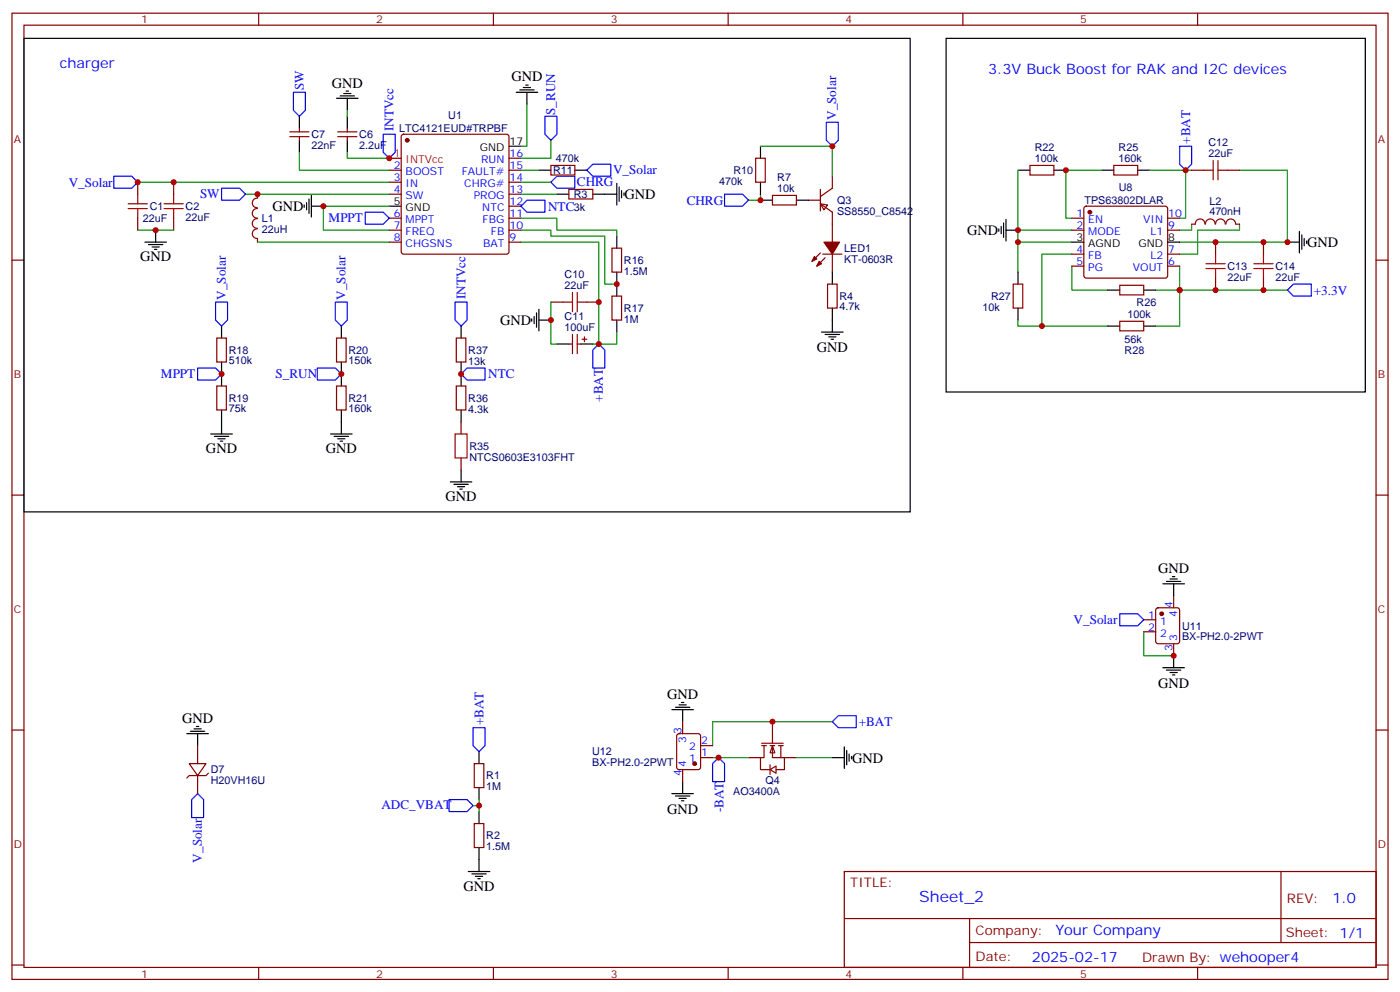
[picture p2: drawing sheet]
<svg xmlns="http://www.w3.org/2000/svg" width="412mm" height="292mm" viewBox="0 0 412 292" stroke-linecap="round" stroke-linejoin="round" font-family="sans-serif">
<g fill="none" stroke="#870000" stroke-width=".35">
<path d="M3.5 3.9h405.4v284.3h-405.4zM7.1 7.4h398.2v277.3h-398.2zM76.2 3.9v3.5M145.3 3.9v3.5M214.5 3.9v3.5M283.6 3.9v3.5M352.8 3.9v3.5M118.4 39.7l.5-.2h30.3l.5 .2 .2 .5v33.9l-.2 .5-.5 .2h-30.3l-.5-.2-.2-.5v-33.9zM40.6 53.6v3.6M51.2 53.6v3.6M114.7 50.1h3.5M114.7 53.6h3.5"/>
<path d="M114.7 57.2h3.5M149.9 46.6h3.6M149.9 50.1h3.6M149.9 53.6h3.6M149.9 57.2h3.6M162.3 48.7h7v2.8h-7zM167.6 55.7h7v2.9h-7zM222.6 46.6h2.8v7h-2.8zM227.5 57.5h7.1v2.8h-7.1zM238.1 58.9h3.6M241.7 60l2.1 .3-1.1 1.4zM241.7 60l3.5 2.4v8.9"/>
<path d="M241.7 55.7v6.4M245.2 51.9v3.5l-3.5 2.5M3.5 76.6h3.6M40.6 64.2v3.5M51.2 64.2v3.5M114.7 64.2h3.5M114.7 67.7h3.5M114.7 71.3h3.5M149.9 60.7h3.6M149.9 64.2h3.6M149.9 67.7h3.6M149.9 71.3h3.6"/>
<path d="M241.7 74.4l-2.5 2.5M242.4 74.8h5.6M243.1 75.8l-2.5 2.5M245.2 74.8v5.3M405.3 76.6h3.6M243.8 83.6h2.8v7.1h-2.8zM3.5 145.7h3.6M405.3 145.7h3.6M3.5 214.8h3.6M405.3 214.8h3.6M139.7 224.7h2.8v7.1h-2.8zM139.7 242.4h2.8v7h-2.8z"/>
<path d="M248.7 256.5h156.6v28.2h-156.6zM377.3 256.5v20.9M248.7 270.3h156.5M285.6 277.4h119.6M285.6 270.3v14.1M3.5 284h3.6M76.2 284.7v3.5M145.3 284.7v3.5M214.5 284.7v3.5M283.6 284.7v3.5M352.8 284.7v3.5M405.3 284h3.6"/>
</g>
<g fill="none" stroke="#000" stroke-width=".35">
<path d="M149.9 43h3.6M158.7 50.1h3.6M164 57.2h3.6M169.3 50.1h3.6M174.6 57.2h7.1M181.7 54v6.3M182.4 55v4.3M183.1 56.1v2.1M183.8 56.8v.7M224 58.9h3.5M224 43v3.6M224 53.6v3.6"/>
<path d="M234.6 58.9h3.5M42.7 71.3h6.3M43.7 72h4.3M44.8 72.7h2.1M45.5 73.4h.7M45.9 67.7v3.6M114.7 60.7h3.5M242 97.7h6.4M243.1 98.4h4.2M244.1 99.1h2.1M244.8 99.8h.7M245.2 80.1v3.5"/>
<path d="M245.2 90.7v7M141.1 221.2v3.5M141.1 231.8v3.5M141.1 238.8v3.6M137.9 256.5h6.4M139 257.2h4.2M140.1 257.9h2.1M140.8 258.6h.7M141.1 249.4v7.1"/>
</g>
<path d="M114.7 46.6h3.5" fill="none" stroke="#f00" stroke-width=".35"/>
<g fill="#870000" stroke="#870000" stroke-width=".35">
<path d="M241.3 76.9l.7 .7-1.4 .7z"/>
<path d="M239.9 75.5l.7 .7-1.4 .7z"/>
<path d="M242.7 71.3h4.6l-2.1 3.5z"/>
<circle cx="119.9" cy="41.3" r=".53"/>
</g>
<path d="M162.3 53.6l1.7-1.7h5.3v3.5h-5.3zM213.4 57.2h5.3l1.8 1.7-1.8 1.8h-5.3zM132.3 235.3h5.3l1.7 1.8-1.7 1.7h-5.3z" fill="none" stroke="#00f" stroke-width=".35"/>
<path d="M40.6 53.6h74.1M153.5 53.6h8.8M153.5 57.2h10.5M153.5 50.1h5.2M224 57.2v1.7h-3.5M224 43h21.2v8.9M40.6 67.7h10.6M139.3 237.1h1.8v1.7M141.1 235.3v1.8" fill="none" stroke="#008700" stroke-width=".35"/>
<path d="M37.7 60h5.7M40.6 57.2v2.8M48.3 60h5.7M51.2 57.2v2.8M37.7 61.4h5.7M40.6 61.4v2.8M48.3 61.4h5.7M51.2 61.4v2.8" fill="none" stroke="#a10000" stroke-width=".35"/>
<g fill="#fff" stroke="#870000" stroke-width=".35">
<path d="M227.5 219.4l.7 2.1h-1.4z"/>
<path d="M226.8 226.5l1.8-1.1v2.1z"/>
</g>
<g fill="none" stroke="#870000" stroke-width=".35">
<path d="M85.4 38.8h5.6M88.2 37.7v1.1M99.5 38.8h5.6M102.3 37.7v1.1M75.8 58.3a1.41 1.41 0 0 0-1.5 1.4 1.41 1.41 0 0 0 1.5 1.4M75.8 57.2v1M85.4 40.2h5.6M88.2 40.2v1.1M99.5 40.2h5.6M102.3 40.2v1.1M303.4 48.7h7v2.8h-7zM328.1 48.7h7v2.8h-7z"/>
<path d="M351 50.1h3.5M361.6 50.1h3.5M75.8 64.4a1.41 1.41 0 0 0-1.5 1.4 1.41 1.41 0 0 0 1.5 1.4M75.8 61.4a1.41 1.41 0 0 0-1.5 1.4 1.41 1.41 0 0 0 1.5 1.4M75.8 67.4a1.41 1.41 0 0 0-1.5 1.4 1.41 1.41 0 0 0 1.5 1.4v1.1M180.3 73h2.8v7.1h-2.8zM315.7 64.2h3.6M315.7 67.7h3.6M315.7 74.8h3.6M315.7 78.3h3.6M319.5 60.9l.5-.2h23.3l.5 .2 .2 .5v19.7l-.3 .5-.4 .2h-23.3l-.5-.2-.2-.5v-19.7zM344 64.2h3.5"/>
<path d="M344 67.7h3.5M344 74.8h3.5M344 78.3h3.5M351 66h1.1M352.1 65.9a1.41 1.41 0 0 1 1.4-1.5 1.41 1.41 0 0 1 1.4 1.5M355.1 65.9a1.41 1.41 0 0 1 1.4-1.5 1.41 1.41 0 0 1 1.4 1.5M358.1 71.3v3.5M358.1 65.9a1.41 1.41 0 0 1 1.4-1.5 1.41 1.41 0 0 1 1.4 1.5M361.1 65.9a1.41 1.41 0 0 1 1.4-1.5 1.41 1.41 0 0 1 1.4 1.5M364.1 66h1M372.2 71.3v3.5M63.9 99.5h2.8v7h-2.8z"/>
<path d="M99.1 99.5h2.9v7h-2.9zM134.4 99.5h2.8v7h-2.8zM162.3 88.9h3.5M168.6 98.4v5.7M170 98.4v5.7M171.4 99.8h1.5M172.2 99.1v1.4M172.9 88.9h3.5M180.3 87.1h2.8v7.1h-2.8zM298.4 83.6h2.9v7.1h-2.9zM329.8 84h7.1v2.8h-7.1zM329.8 94.5h7.1v2.9h-7.1z"/>
<path d="M358.1 81.8v3.6M372.2 81.8v3.6M63.9 113.6h2.8v7h-2.8zM99.1 113.6h2.9v7h-2.9zM134.4 113.6h2.8v7h-2.8zM167.6 101.2h1M170 101.2h1.1M135.8 124.2v3.5M135.8 134.8v3.5M340.7 179.1l.4-.2h5.7l.6 .4 .1 9.4-.5 .7h-5.9l-.6-.4-.1-9.4zM345.7 175.3v3.6M336.9 182.4h3.5"/>
<path d="M336.9 185.9h3.5M345.7 189.4v3.6M58.2 219.4v5.3M199.6 216.1l.4-.2h5.7l.6 .4 .1 9.5-.5 .6-5.9 .1-.6-.5-.1-9.4zM201.1 212.4v3.5M206.4 219.4h3.5M224.4 218.7h6.3M224.4 219.4h1.4M225.1 219.4v3.6h-1.1v3.5h2.8M226.8 219.4h1.4M227.5 219.4v3.6h3.6v3.5h-2.5M227.5 212.4v6.3"/>
<path d="M229.3 219.4h1.4M230 219.4v3.6M55.7 224.7h5l-2.5 3.5zM58.2 228.2v5.3M61.4 227.5l-.7 .7h-5l-.7 .8M201.1 226.5v3.5M206.4 223h3.5M220.5 223h3.5M226.8 225.1v2.8M231.1 223h3.5"/>
</g>
<g fill="none" stroke="#00f" stroke-width=".35">
<path d="M86.4 27.2h3.6v5.3l-1.8 1.7-1.8-1.7zM112.9 39.5h3.5v5.3l-1.7 1.8-1.8-1.8zM160.5 34.2h3.5v5.3l-1.7 1.8-1.8-1.8zM243.4 36h3.5v5.3l-1.7 1.7-1.8-1.7zM33.5 51.9h5.3l1.8 1.7-1.8 1.8h-5.3zM65.3 55.4h5.3l1.7 1.8-1.7 1.7h-5.3zM172.9 50.1l1.7-1.8h5.3v3.6h-5.3zM347.5 43h3.5v5.3l-1.8 1.8-1.7-1.8zM107.6 62.4h5.3l1.8 1.8-1.8 1.8h-5.3zM153.5 60.7l1.7-1.8h5.3v3.5h-5.3zM63.5 88.9h3.5v5.3l-1.7 1.8-1.8-1.8zM98.8 88.9h3.5v5.3l-1.8 1.8-1.7-1.8z"/>
<path d="M134.1 88.9h3.5v5.3l-1.8 1.8-1.7-1.8zM381 83.6h5.3v3.5h-5.3l-1.8-1.7zM58.2 108.3h5.3l1.8 1.8-1.8 1.7h-5.3zM93.5 108.3h5.3l1.7 1.8-1.7 1.7h-5.3zM135.8 110.1l1.8-1.8h5.3v3.5h-5.3zM176.4 101.2l1.8 1.8v5.3h-3.6v-5.3zM329.8 180.6h5.3l1.8 1.8-1.8 1.7h-5.3zM139.3 214.1h3.6v5.3l-1.8 1.8-1.8-1.8zM245.2 212.4l1.7-1.8h5.3v3.5h-5.3zM58.2 233.5l1.8 1.8v5.3h-3.6v-5.3zM211.7 223l1.7 1.7v5.3h-3.5v-5.3z"/>
</g>
<g fill="none" stroke="#000" stroke-width=".35">
<path d="M7.1 11.3h261v139.3h-261zM278.7 11.3h123.5v104.1h-123.5zM88.2 34.2v3.5M99.1 28.9h6.4M100.2 28.2h4.2M101.2 27.5h2.2M102 26.8h.7M102.3 28.9v3.6M102.3 34.2v3.5M152 27.2h6.4M153.1 26.5h4.2M154.2 25.8h2.1"/>
<path d="M154.9 25h.7M155.2 27.2v3.5M88.2 41.3v3.5M90.3 59.6v2.1M91 58.6v4.2M91.7 57.5v6.4M102.3 41.3v3.5M299.9 50.1h3.5M310.4 50.1h3.6M324.6 50.1h3.5M335.1 50.1h3.6M89.6 60.3v.7"/>
<path d="M91.7 60.7h3.5M181.7 69.5v3.5M294.2 67.4v.7M294.9 66.7v2.1M295.6 65.6v4.2M296.3 67.7h3.6M296.3 64.6v6.3M315.7 71.3h3.6M344 71.3h3.5M379.2 71.3h3.6M382.8 68.1v6.3M383.5 69.1v4.3"/>
<path d="M384.2 70.2v2.1M384.9 70.9v.7M65.3 96v3.5M100.5 96v3.5M135.8 96v3.5M156.6 93.8v.7M157.3 93.1v2.1M158 92.1v4.2M158.7 94.2h3.6M158.7 91v6.4M181.7 80.1v7M181.7 94.2v3.5"/>
<path d="M299.9 80.1v3.5M299.9 90.7v3.5M326.3 85.4h3.5M326.3 96h3.5M336.9 85.4h3.5M336.9 96h3.5M65.3 106.5v7.1M100.5 106.5v7.1M135.8 106.5v7.1M164 101.2h3.6M171.1 101.2h3.5M62.1 127.7h6.3"/>
<path d="M63.1 128.4h4.3M64.2 129.1h2.1M64.9 129.8h.7M65.3 120.6v7.1M97.4 127.7h6.3M98.4 128.4h4.3M99.5 129.1h2.1M100.2 129.8h.7M100.5 120.6v7.1M135.8 120.6v3.6M135.8 138.3v3.5M132.6 141.8h6.4"/>
<path d="M133.7 142.5h4.2M134.8 143.2h2.1M135.5 143.9h.7M342.5 171.8h6.4M343.6 171.1h4.2M344.7 170.4h2.1M345.4 169.7h.7M345.7 171.8v3.5M342.5 196.5h6.4M343.6 197.2h4.2M344.7 197.9h2.1M345.4 198.6h.7"/>
<path d="M345.7 193v3.5M55 215.9h6.4M56.1 215.2h4.2M57.1 214.5h2.2M57.9 213.8h.7M58.2 215.9v3.5M197.9 208.8h6.4M199 208.1h4.2M200 207.4h2.1M200.7 206.7h.7M201.1 208.8v3.6M248.7 219.8v6.3"/>
<path d="M197.9 233.5h6.4M199 234.2h4.2M200 234.9h2.1M200.7 235.7h.7M201.1 230v3.5M245.2 223h3.5M249.4 220.8v4.3M250.1 221.9v2.1M250.8 222.6v.7"/>
</g>
<g fill="none" stroke="#008700" stroke-width=".35">
<path d="M102.3 32.5v1.7M155.2 30.7v12.3h-1.7M72.3 57.2h42.4M88.2 44.8v5.3h26.5M102.3 44.8v1.8h12.4M162.3 41.3v5.3h-8.8M299.9 50.1v21.2h15.8M324.6 50.1h-10.6v14.1h1.7M338.7 50.1h10.5v14.1h-1.7M349.2 50.1h1.8M365.1 50.1h14.1v21.2h-31.7M75.8 71.3h38.9"/>
<path d="M114.7 60.7h-19.5v7h19.5M153.5 64.2h10.5v3.5h17.7v1.8M153.5 67.7h8.8v1.8h15.9v14.1h3.5M153.5 71.3h22.9v29.9h5.3v-3.5M299.9 71.3v8.8M299.9 67.7h15.8M315.7 78.3v7.1h10.6M315.7 74.8h-8.8v21.2h19.4M347.5 78.3v17.7h-7.1M351 66v1.7h-3.5M365.1 66v1.7h-12.3v7.1h-5.3M162.3 88.9v12.3h1.7"/>
<path d="M299.9 94.2v1.8h7M340.4 85.4h38.8M174.6 101.2h1.8M336.9 185.9v7.1h8.8M245.2 212.4h-35.3v7M209.9 223h10.6M234.6 223h10.6"/>
</g>
<g fill="none" stroke="#a10000" stroke-width=".35">
<path d="M354.5 50.1h2.9M357.4 47.3v5.6M358.8 50.1h2.8M358.8 47.3v5.6M355.2 79h5.7M355.2 77.6h5.7M358.1 74.8v2.8M358.1 79v2.8M369.4 79h5.6M369.4 77.6h5.6M372.2 74.8v2.8M372.2 79v2.8"/>
<path d="M165.8 88.9h2.8M168.6 86.1v5.6M170 86.1v5.6M170 88.9h2.9M134.1 127.7h3.5v7.1h-3.5z"/>
</g>
<g fill="#870000" stroke="#870000" stroke-width=".35">
<circle cx="321" cy="62.4" r=".53"/>
<circle cx="342.2" cy="180.6" r=".53"/>
<circle cx="204.6" cy="224.7" r=".53"/>
</g>
<g fill="#c00">
<circle cx="141.1" cy="237.1" r=".88"/>
<circle cx="51.2" cy="53.6" r=".88"/>
<circle cx="45.9" cy="67.7" r=".88"/>
<circle cx="224" cy="58.9" r=".88"/>
<circle cx="227.5" cy="212.4" r=".88"/>
<circle cx="40.6" cy="53.6" r=".88"/>
<circle cx="245.2" cy="43" r=".88"/>
<circle cx="75.8" cy="57.1" r=".88"/>
<circle cx="95.3" cy="60.7" r=".88"/>
<circle cx="181.7" cy="83.6" r=".88"/>
<circle cx="176.4" cy="101.2" r=".88"/>
<circle cx="176.4" cy="88.9" r=".88"/>
<circle cx="65.3" cy="110.1" r=".88"/>
<circle cx="100.5" cy="110.1" r=".88"/>
<circle cx="211.7" cy="223" r=".88"/>
<circle cx="379.2" cy="71.3" r=".88"/>
<circle cx="314" cy="50.1" r=".88"/>
<circle cx="347.5" cy="85.4" r=".88"/>
<circle cx="306.9" cy="96" r=".88"/>
<circle cx="299.9" cy="67.7" r=".88"/>
<circle cx="299.9" cy="71.3" r=".88"/>
<circle cx="349.3" cy="50.1" r=".88"/>
<circle cx="358.1" cy="85.4" r=".88"/>
<circle cx="358.1" cy="71.3" r=".88"/>
<circle cx="372.2" cy="85.4" r=".88"/>
<circle cx="372.2" cy="71.3" r=".88"/>
<circle cx="114.7" cy="46.6" r=".88"/>
<circle cx="162.3" cy="94.2" r=".88"/>
<circle cx="135.8" cy="110.1" r=".88"/>
<circle cx="345.7" cy="193" r=".88"/>
</g>
<text font-size="4.6" fill="#00f" x="270.8" y="265.5">Sheet_2</text>
<g font-size="4.2" fill="#00f">
<text x="17.6" y="20.1">charger</text>
<text x="291" y="21.9">3.3V Buck Boost for RAK and I2C devices</text>
<text x="392.5" y="265.7">1.0</text>
<text x="310.9" y="275.3">Your Company</text>
<text x="304" y="283.1">2025-02-17</text>
</g>
<g font-size="4.2">
<text x="150.6" y="23.9">GND</text>
<text x="97.7" y="25.8">GND</text>
<text x="184" y="58.6">GND</text>
<text x="80.3" y="62.2">GND</text>
<text x="284.9" y="69.1">GND</text>
<text x="41.3" y="76.9">GND</text>
<text x="385.1" y="72.7">GND</text>
<text x="147.3" y="95.6">GND</text>
<text x="240.6" y="103.7">GND</text>
<text x="60.7" y="133.3">GND</text>
<text x="96" y="133.3">GND</text>
<text x="131.2" y="147.5">GND</text>
<text x="341.1" y="168.7">GND</text>
<text x="341.1" y="202.6">GND</text>
<text x="196.5" y="205.7">GND</text>
<text x="53.6" y="212.7">GND</text>
<text x="251" y="224.4">GND</text>
<text x="196.5" y="239.7">GND</text>
<text x="136.5" y="262.1">GND</text>
</g>
<g font-size="3.9" fill="#00f">
<text x="89.5" y="26.5" transform="rotate(-90 89.5 26.5)">SW</text>
<text x="163.6" y="33.8" transform="rotate(-90 163.6 33.8)">S_RUN</text>
<text x="246.3" y="35.3" transform="rotate(-90 246.3 35.3)">V_Solar</text>
<text x="116" y="38.6" transform="rotate(-90 116 38.6)">INTVcc</text>
<text x="350.6" y="42.3" transform="rotate(-90 350.6 42.3)">+BAT</text>
<text x="180.6" y="51.3">V_Solar</text>
<text x="20.3" y="54.9">V_Solar</text>
<text x="58.9" y="58.4">SW</text>
<text x="169.9" y="54.8">CHRG</text>
<text x="96.8" y="65.5">MPPT</text>
<text x="161.5" y="62">NTC</text>
<text x="202.3" y="60.2">CHRG</text>
<text x="66.5" y="88.2" transform="rotate(-90 66.5 88.2)">V_Solar</text>
<text x="101.8" y="88.2" transform="rotate(-90 101.8 88.2)">V_Solar</text>
<text x="137.1" y="88" transform="rotate(-90 137.1 88)">INTVcc</text>
<text x="387" y="86.7">+3.3V</text>
<text x="47.4" y="111.3">MPPT</text>
<text x="81.2" y="111.3">S_RUN</text>
<text x="143.8" y="111.4">NTC</text>
<text x="177.5" y="118.2" transform="rotate(-90 177.5 118.2)">+BAT</text>
<text x="316.3" y="183.7">V_Solar</text>
<text x="142.4" y="213.4" transform="rotate(-90 142.4 213.4)">+BAT</text>
<text x="252.9" y="213.7">+BAT</text>
<text x="112.3" y="238.1">ADC_VBAT</text>
<text x="213.1" y="239.1" transform="rotate(-90 213.1 239.1)">-BAT</text>
<text x="59.5" y="253.8" transform="rotate(-90 59.5 253.8)">V_Solar</text>
</g>
<g font-size="3.9" fill="#800">
<text x="250.5" y="261.1">TITLE:</text>
<text x="379.1" y="265.7">REV:</text>
<text x="287.4" y="275.3">Company:</text>
<text x="378.7" y="275.9">Sheet: 1/1</text>
<text x="287.4" y="282.9">Date:</text>
<text x="336.4" y="283">Drawn By: wehooper4</text>
</g>
<g font-size="3.2" fill="#800">
<text x="41.6" y="6.9">1</text>
<text x="110.8" y="6.9">2</text>
<text x="179.9" y="6.9">3</text>
<text x="249.1" y="6.9">4</text>
<text x="318.2" y="6.9">5</text>
<text x="4.1" y="42">A</text>
<text x="405.9" y="42">A</text>
<text x="4.1" y="111.1">B</text>
<text x="405.9" y="111.1">B</text>
<text x="4.1" y="180.3">C</text>
<text x="405.9" y="180.3">C</text>
<text x="4.1" y="249.4">D</text>
<text x="405.9" y="249.4">D</text>
<text x="41.6" y="287.7">1</text>
<text x="110.8" y="287.7">2</text>
<text x="179.9" y="287.7">3</text>
<text x="249.1" y="287.7">4</text>
<text x="318.2" y="287.7">5</text>
</g>
<g font-size="3.2" fill="#000080">
<text x="132.1" y="35.2">U1</text>
<text x="91.7" y="40.7">C7</text>
<text x="105.8" y="40.6">C6</text>
<text x="117.6" y="38.9">LTC4121EUD#TRPBF</text>
<text x="91.7" y="43.7">22nF</text>
<text x="105.8" y="43.8">2.2uF</text>
<text x="163.7" y="47.6">470k</text>
<text x="304.8" y="47.6">100k</text>
<text x="304.8" y="44.4">R22</text>
<text x="329.5" y="47.6">160k</text>
<text x="329.5" y="44.4">R25</text>
<text x="356" y="46.2">22uF</text>
<text x="356" y="43">C12</text>
<text x="162.9" y="51.3">R11</text>
<text x="216.1" y="51.3">R10</text>
<text x="229" y="53.3">R7</text>
<text x="169" y="58.3">R3</text>
<text x="211.8" y="54.4">470k</text>
<text x="229" y="56.4">10k</text>
<text x="246.6" y="60">Q3</text>
<text x="329.6" y="56.2">U8</text>
<text x="42.1" y="65.3">22uF</text>
<text x="44.1" y="61.8">C1</text>
<text x="54.7" y="65">22uF</text>
<text x="54.7" y="61.8">C2</text>
<text x="77.1" y="65.3">L1</text>
<text x="169" y="62.1">3k</text>
<text x="246.6" y="63.1">SS8550_C8542</text>
<text x="319.4" y="60">TPS63802DLAR</text>
<text x="356.2" y="63.4">470nH</text>
<text x="356.2" y="60.2">L2</text>
<text x="77.1" y="68.5">22uH</text>
<text x="183.8" y="77.7">R16</text>
<text x="248.7" y="77.3">KT-0603R</text>
<text x="248.7" y="74.2">LED1</text>
<text x="166.3" y="81.8">C10</text>
<text x="183.8" y="80.9">1.5M</text>
<text x="361.6" y="82.6">22uF</text>
<text x="361.6" y="79.5">C13</text>
<text x="375.7" y="82.6">22uF</text>
<text x="375.7" y="79.5">C14</text>
<text x="166.3" y="85">22uF</text>
<text x="247.3" y="88.2">R4</text>
<text x="291.9" y="88.3">R27</text>
<text x="166.3" y="94.2">C11</text>
<text x="183.8" y="95">1M</text>
<text x="183.8" y="91.8">R17</text>
<text x="247.3" y="91.4">4.7k</text>
<text x="289.5" y="91.4">10k</text>
<text x="332.1" y="93.6">100k</text>
<text x="334.8" y="90">R26</text>
<text x="166.3" y="97.4">100uF</text>
<text x="331.3" y="100.9">56k</text>
<text x="67.4" y="107.2">510k</text>
<text x="67.4" y="104.2">R18</text>
<text x="102.7" y="107.2">150k</text>
<text x="102.7" y="104.2">R20</text>
<text x="137.9" y="107.4">13k</text>
<text x="137.9" y="104.1">R37</text>
<text x="331.3" y="104.1">R28</text>
<text x="67.4" y="118.3">R19</text>
<text x="102.7" y="118.3">R21</text>
<text x="137.9" y="118.3">R36</text>
<text x="67.4" y="121.4">75k</text>
<text x="102.7" y="121.4">160k</text>
<text x="137.9" y="121.5">4.3k</text>
<text x="138.3" y="135.6">NTCS0603E3103FHT</text>
<text x="138.3" y="132.4">R35</text>
<text x="348.2" y="185.3">U11</text>
<text x="348.2" y="188.4">BX-PH2.0-2PWT</text>
<text x="62.1" y="227.6">D7</text>
<text x="174.4" y="225.6">BX-PH2.0-2PWT</text>
<text x="174.4" y="222.3">U12</text>
<text x="62.1" y="230.8">H20VH16U</text>
<text x="143.2" y="232.6">1M</text>
<text x="143.2" y="229.4">R1</text>
<text x="225.5" y="230.8">Q4</text>
<text x="216" y="234">AO3400A</text>
<text x="143.2" y="250.2">1.5M</text>
<text x="143.2" y="247">R2</text>
</g>
<g font-size="3.2" fill="#f00">
<text x="116" y="46.2">1</text>
<text x="119.5" y="48">INTVcc</text>
</g>
<g font-size="3.2">
<text x="141.3" y="44.4">GND</text>
<text x="150.1" y="42.7">17</text>
<text x="116" y="60.3">5</text>
<text x="119.5" y="62.1">GND</text>
<text x="317.1" y="70.9">3</text>
<text x="344.1" y="70.9">8</text>
<text x="320.6" y="72.7">AGND</text>
<text x="335.4" y="72.7">GND</text>
</g>
<g font-size="3.2" fill="#00f">
<text x="141.7" y="48">RUN</text>
<text x="150.1" y="46.2">16</text>
<text x="116" y="53.3">3</text>
<text x="116" y="49.7">2</text>
<text x="119.5" y="51.5">BOOST</text>
<text x="136" y="51.5">FAULT#</text>
<text x="150.1" y="49.7">15</text>
<text x="150.1" y="53.3">14</text>
<text x="116" y="56.8">4</text>
<text x="119.5" y="58.6">SW</text>
<text x="119.5" y="55">IN</text>
<text x="136.8" y="55">CHRG#</text>
<text x="139.5" y="58.6">PROG</text>
<text x="150.1" y="56.8">13</text>
<text x="116" y="63.9">6</text>
<text x="119.5" y="65.6">MPPT</text>
<text x="142.1" y="62.1">NTC</text>
<text x="142.2" y="65.6">FBG</text>
<text x="150.1" y="60.3">12</text>
<text x="150.1" y="63.9">11</text>
<text x="317.1" y="63.9">1</text>
<text x="320.6" y="65.6">EN</text>
<text x="336.8" y="65.6">VIN</text>
<text x="344.1" y="63.9">10</text>
<text x="116" y="70.9">8</text>
<text x="116" y="67.4">7</text>
<text x="119.5" y="69.1">FREQ</text>
<text x="144.6" y="69.1">FB</text>
<text x="150.1" y="67.4">10</text>
<text x="150.1" y="70.9">9</text>
<text x="317.1" y="67.4">2</text>
<text x="320.6" y="69.1">MODE</text>
<text x="338.9" y="69.1">L1</text>
<text x="344.1" y="67.4">9</text>
<text x="119.5" y="72.7">CHGSNS</text>
<text x="142.3" y="72.7">BAT</text>
<text x="317.1" y="74.4">4</text>
<text x="317.1" y="78">5</text>
<text x="320.6" y="76.2">FB</text>
<text x="338.9" y="76.2">L2</text>
<text x="344.1" y="78">6</text>
<text x="344.1" y="74.4">7</text>
<text x="320.6" y="79.7">PG</text>
<text x="333.7" y="79.7">VOUT</text>
<text x="345.4" y="178.9" transform="rotate(-90 345.4 178.9)">4</text>
<text x="338.2" y="182">1</text>
<text x="338.2" y="185.6">2</text>
<text x="341.7" y="183.8">1</text>
<text x="346.8" y="181.6" transform="rotate(-90 346.8 181.6)">4</text>
<text x="341.7" y="187.3">2</text>
<text x="345.4" y="191.5" transform="rotate(-90 345.4 191.5)">3</text>
<text x="346.8" y="188.7" transform="rotate(-90 346.8 188.7)">3</text>
<text x="200.7" y="215.9" transform="rotate(-90 200.7 215.9)">3</text>
<text x="202.1" y="218.6" transform="rotate(-90 202.1 218.6)">3</text>
<text x="203.1" y="220.8">2</text>
<text x="206.6" y="219.1">2</text>
<text x="202.1" y="225.8" transform="rotate(-90 202.1 225.8)">4</text>
<text x="203.1" y="224.4">1</text>
<text x="206.6" y="222.6">1</text>
<text x="200.7" y="228.5" transform="rotate(-90 200.7 228.5)">4</text>
</g>
</svg>
